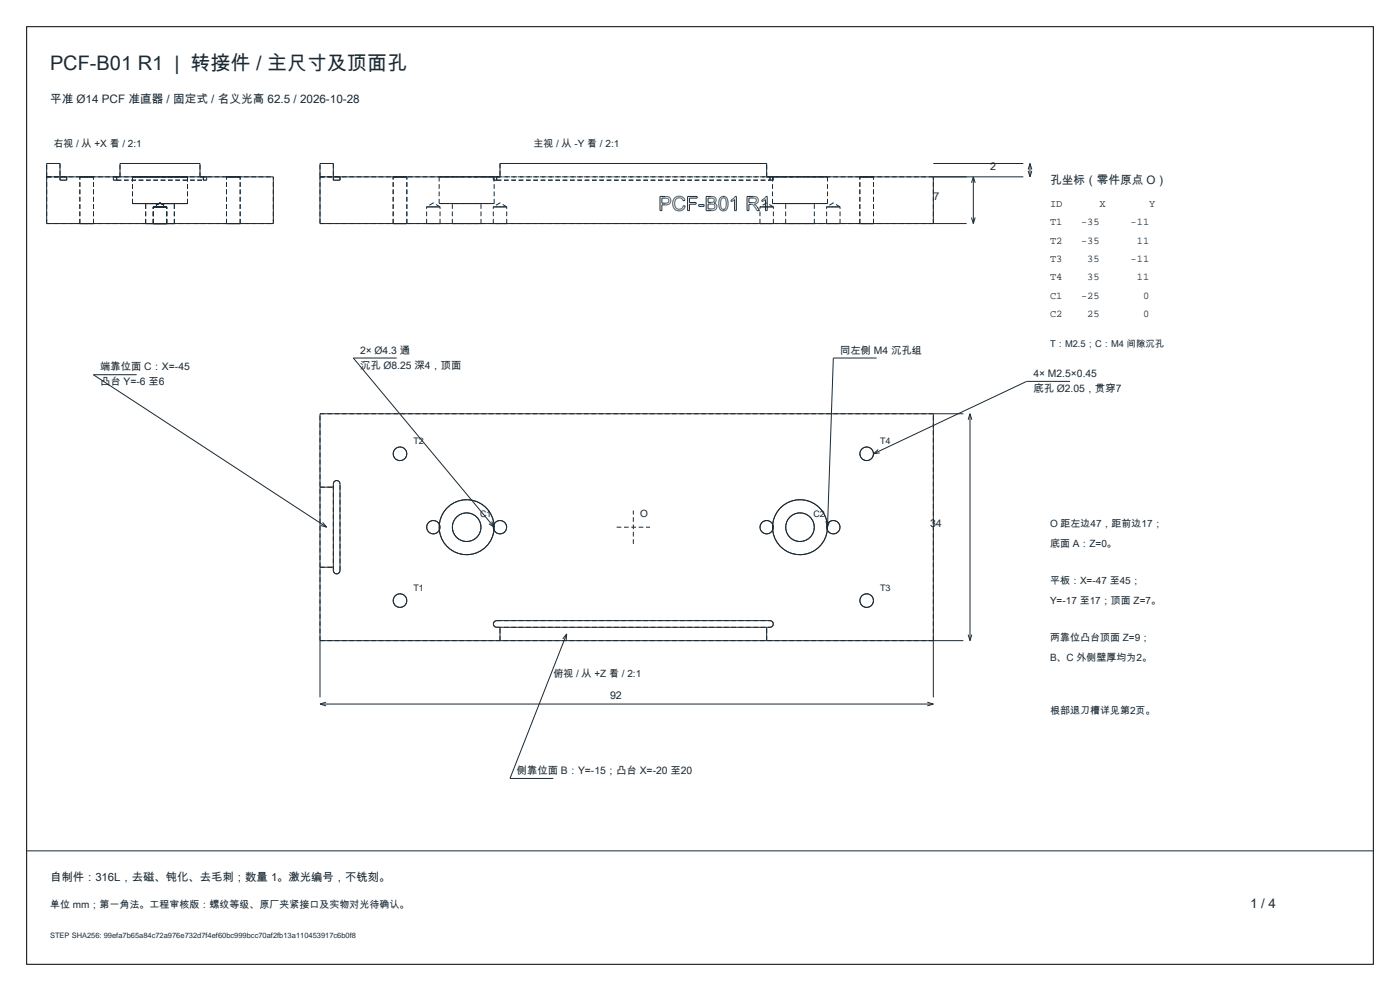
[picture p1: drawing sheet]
<svg xmlns="http://www.w3.org/2000/svg" width="420mm" height="297mm" viewBox="0 0 420 297" stroke-linecap="round" stroke-linejoin="round" font-family="sans-serif">
<path d="M8 8h404v281h-404z" fill="none" stroke="#000" stroke-width=".3"/>
<g fill="none" stroke="#1a2933" stroke-width=".3">
<path d="M14 53h68v14h-68v-18h4v4M36 53v-4h24v4M96 53h54v-4h80v4h77M100 53v-4h-4v18h194M199.6 58.9h-1.6v4.2h.6v-1.7l2-.2M199.6 58.9h.1M199.6 59.4h-1v1.5l1.7-.1M199.6 59.4h.1M199.7 58.9h.1M199.7 59.4h.1M199.8 58.9h.1M199.8 59.4h.1"/>
<path d="M199.9 59.4h.1M199.9 58.9h.1M200 58.9h.1M200 59.4h.1M200.1 59.4h.1M200.1 58.9h.1M200.2 59.4h.1M200.2 58.9h.1M200.3 58.9h.1M200.3 59.4v.1M200.3 59.5h.1M200.4 59.5h.1"/>
<path d="M200.4 58.9h.1M200.4 59.5v.1M200.4 58.9v.1M200.4 59.6h.1M200.4 59h.1M200.5 59.6h.1M200.5 59h.1M200.5 59.6v.1M200.6 59.7h.1M200.6 59.7v.1M200.6 59h.1M200.6 59.8h.1"/>
<path d="M200.6 59.9h.1M200.6 59.9v.1M200.7 60h.1M200.7 59v.1M200.7 59.1h.1M200.8 59.1h.1M200.8 59.1v.1M200.9 59.2h.1M200.9 59.2v.1M201 59.3h.1M201 59.4h.1M201.1 59.4v.1"/>
<path d="M201.1 59.5h.1M201.1 59.5v.1M201.1 59.6h.1M201.2 59.6v.1M201.2 59.7h.1M201.2 59.7v.1M201.2 59.8h.1M201.2 59.9h.1M201.2 60h.1M202.3 59.4l-.5 1.3 .3 1.5 .7 .8 1.3 .2M202.4 59.4h-.1M202.7 59.9l-.1 .1"/>
<path d="M202.7 59.8v.1M202.7 59.8h.1M202.8 59.7l-.1 .1M203 59.5l-.2 .2M203 59.5h.1M203.1 59.4l-.1 .1M203.2 59.4h-.1M203.3 59.4h-.1M203.4 59.3l-.1 .1M203.7 59.3h-.3M203.8 59.3h.1M203.8 59.3h-.1"/>
<path d="M203.8 58.8l-.8 .1-.6 .5M203.8 58.8h.1M203.9 58.8h.2M203.9 59.3h.1M204 59.3h.1M204.1 59.3h.1M204.1 58.8h.1M204.2 59.3h.1M204.2 58.8l.1 .1M204.2 59.3l.1 .1M204.3 58.9h.1M204.3 59.4h.1"/>
<path d="M204.3 58.9h.2M204.4 59.4h.1M204.4 59.4l.1 .1M204.5 59.5h.1M204.5 58.9h.1M204.5 59.5l.1 .1M204.5 58.9l.2 .1M204.6 59.6h.1M204.7 59.6v.1M204.7 59.7v.1M204.7 59l.1 .1M204.7 59.8h.1"/>
<path d="M204.8 59.8h.1M204.8 59.1l.6 .7M204.8 59.8v.1M204.8 59.9h.1M204.8 59.9l.1 .1M204.9 60h.1M205.4 59.8h.1M205.4 59.8l.1 .2-.6 .1M206.3 58.9h2.8v.5h-2.3v1.3h2v.5h-2v1.9h-.5zM213.3 59.4h-.9v1.3h1M213.3 59.4h.1M213.4 59.4h.1"/>
<path d="M213.5 59.4h.1M213.6 59.4h.1M213.7 59.4h.1M213.8 59.4h.1M213.9 59.4h.1M213.9 59.4l.1 .1M214 59.5h.1M214.1 59.5h.1M214.1 59l-2.2-.1v4.2h1.7M214.1 59h.1M214.1 59.6h.1M214.2 59.6h.1"/>
<path d="M214.2 59h.1M214.2 59.6v.1M214.2 59.7h.1M214.3 59h.1M214.3 59.8h.1M214.3 59.8v.1M214.3 59.9h.1M214.3 59.9v.1M214.3 59l.1 .1M214.4 59.1h.1M214.5 59.1v.1M214.5 59.2h.1"/>
<path d="M214.6 59.2v.1M214.6 59.3h.1M214.7 59.3v.2M214.7 59.5h.1M214.7 59.5l.1 .1M214.8 59.6h.1M214.8 59.6v.1M214.8 59.7h.1M214.8 59.7v.1M214.8 59.8l.1 .1M214.9 59.9h.1M214.9 59.9v.1"/>
<path d="M214.9 60h.1M216.3 59.9l-.1 1.2M216.3 59.8v.1M216.3 59.8h.1M216.4 59.7l-.1 .1M216.4 59l-.5 .6-.3 1.1a1.82 1.82 0 0 0 1.5 2.5M216.5 59.6l-.1 .1M216.5 59.5v.1M216.5 59h-.1M216.5 59.5h.1M216.6 59.5h-.1M216.6 59.4v.1"/>
<path d="M216.6 59.4h.1M216.7 59.4h-.1M216.7 58.9l-.2 .1M216.7 59.4h.1M216.7 58.9h.1M216.7 59.3v.1M216.8 59.3h.1M216.9 59.3h-.1M217 59.3h-.1M217 58.9h.1M217 58.9a2.1 2.1 0 0 1 1.4 2.8l-.3 1M217 58.9h-.3"/>
<path d="M217 59.3h.1M217.1 59.3h.1M217.2 59.3h.1M217.3 59.3h.1M217.3 59.3l.1 .1M217.4 59.4h.1M217.5 59.4h.1M217.5 59.5h.1M217.6 59.5v.1M217.6 59.6h.1M217.6 59.6v.1M217.7 59.7h.1"/>
<path d="M217.7 59.8h.1M217.7 59.8v.1M217.7 59.9h.1M217.8 59.9h.1M217.8 59.9v.1M217.8 60h.1M220.5 59l-1.2 .9v.5l.3-.1M220.5 58.9h.4v4.2h-.5v-3.3l-.3 .2M220.5 58.9v.1M226 59.3h-1.3v1.4h1.2M226 59.3h.1M226 58.9h-1.9v4.2h.6v-1.9h.7"/>
<path d="M226 58.9h.1M226.1 59.3h.1M226.1 58.9h.1M226.2 59.3v.1M226.2 58.9h.1M226.2 59.4h.1M226.3 58.9h.1M226.3 59.4h.1M226.4 59.4h.1M226.4 58.9h.1M226.5 58.9h.1M226.5 59.4h.1"/>
<path d="M226.6 59.4v.1M226.6 59.5h.1M226.6 58.9h.1M226.7 58.9h.1M226.7 59.5h.1M226.7 59.6h.1M226.7 58.9l.1 .1M226.8 59.6h.1M226.8 59h.1M226.8 59.6v.1M226.8 59.7h.1M226.9 59.7h.1"/>
<path d="M226.9 59h.1M226.9 59.8h.1M226.9 59.8v.1M226.9 59.9h.1M226.9 59.9v.1M226.9 60h.1M227 59v.1M227 59.1h.1M227.1 59.1h.1M227.1 59.1v.1M227.1 59.2h.1M227.2 59.2h.1"/>
<path d="M227.2 59.2v.1M227.2 59.3h.1M227.3 59.3h.1M227.3 59.3v.1M227.3 59.4h.1M227.4 59.4v.1M227.4 59.5h.1M227.4 59.5v.1M227.4 59.6h.1M227.4 59.6l.1 .1M227.5 59.7h.1M227.5 59.7v.1"/>
<path d="M227.5 59.8h.1M227.5 59.8v.1M227.5 59.9h.1M227.5 60h.1M229.5 59.9l-.4 .3M229.5 59.9h.1M229.6 59.9h-.1M229.6 59.8v3.3h.6v-4.2h-.4l-1.2 1 .1 .5M229.6 59.8v.1M280 49h27M280 53v14M292 53v14"/>
<path d="M292 53l-.6 1.8M292 53l.5 1.8M308.5 51.2l.5 1.8M309 49v4M309 49l-.5 1.8M309 49l.6 1.8M309.6 51.2l-.6 1.8M200.4 60.7l-.1 .1M200.6 60.3l-.2 .4M200.6 61.2h.1M200.7 60.3h-.1M200.7 60.1h.1"/>
<path d="M200.7 60.1v.2M200.7 61.1l-.1 .1M200.8 61.1h-.1M200.8 61.1h.1M200.9 61l-.1 .1M200.9 61h.1M201 60.9l-.1 .1M201 60.9h.1M201.1 60.8l-.1 .1M201.1 60.7v.1M201.2 60.6l-.1 .1M201.2 60.6h.1"/>
<path d="M201.2 60.5v.1M201.2 60.4v.1M201.2 60.3v.1M201.2 60.3h.1M201.2 60v.1M201.2 60.1v.2M202.5 60.3l.1 1.6M202.5 60.3h.1M202.5 60.1v.2M202.6 61.9v.1M202.6 60l-.1 .1M202.6 62l.2 .4"/>
<path d="M202.8 62.4h.1M202.9 62.4h.1M202.9 62.4l.1 .1M203 62.5h.1M203.1 62.5v.1M203.1 62.6l.4 .1M203.5 62.7h.1M203.6 62.7h.2M203.8 62.7h.1M203.9 62.7h-.1M204 62.7h-.1M204 62.7h.1"/>
<path d="M204.1 62.7h-.1M204.1 62.7h.1M204.2 62.7h-.1M204.2 63.2h-.1M204.2 62.7h.1M204.3 62.6l-.1 .1M204.3 62.6h.1M204.4 62.6h-.1M204.4 62.6h.1M204.4 62.5v.1M204.5 62.5h-.1M204.5 62.5h.1"/>
<path d="M204.6 62.4l-.1 .1M204.6 62.4h.1M204.7 62.4h-.1M204.7 62.3v.1M204.7 62.3h.1M204.8 62.2l-.1 .1M204.8 62.2h.1M204.8 62.1v.1M204.9 62.1h-.1M204.9 62.9l-.7 .3M204.9 62v.1M204.9 60v.1"/>
<path d="M204.9 61.9v.1M204.9 62.8v.1M205 62.8h-.1M205 61.7l-.1 .2M205 61.7l.5 .2M205 61.7h.1M205 62.8h.1M205.2 62.5l-.2 .3M205.3 62.5h-.1M205.3 62.3v.2M205.4 62.3h-.1M205.5 62l-.1 .3"/>
<path d="M205.5 61.9v.1M209.6 61.3h1.6v.6h-1.6zM213.4 60.7h.1M213.5 60.7h-.1M213.5 60.7h.1M213.6 60.6h-.1M213.6 61.2h-1.2v1.4h1.2M213.6 61.2h.1M213.6 60.6h.1M213.6 62.6h.1M213.7 60.6h-.1M213.7 63.1h-.1"/>
<path d="M213.7 60.6h.1M213.7 61.2h.1M213.7 62.6h-.1M213.8 60.6h-.1M213.8 61.2h.1M213.8 62.6h-.1M213.8 60.6h.1M213.9 60.6h.1M213.9 61.2h.1M213.9 63.1h-.2M214 62.6h-.2M214 61.2h.1"/>
<path d="M214 60.6h-.1M214 63.1h-.1M214 62.6h.1M214 60.5v.1M214 63.1h.1M214 61.2l.1 .1M214 60.5h.1M214.1 62.5l-.1 .1M214.1 61.3h.1M214.1 63.1h-.1M214.1 60.5h.1M214.1 62.5h.1"/>
<path d="M214.1 63.1h.1M214.2 63.1h-.1M214.2 60.4v.1M214.2 60.4h.1M214.2 62.5h-.1M214.2 61.3h.1M214.2 62.5h.1M214.2 61.3v.1M214.2 61.4h.1M214.2 60.3v.1M214.3 60.3h-.1M214.3 62.4l-.1 .1"/>
<path d="M214.3 60.9h.1M214.3 61.4h.1M214.3 63l-.1 .1M214.3 60.3h.1M214.3 60.2v.1M214.3 62.4h.1M214.3 60.2h.1M214.3 60.1v.1M214.3 60.1h.1M214.3 60h.1M214.3 60v.1M214.3 63h.1"/>
<path d="M214.3 60.8v.1M214.3 61.4l.1 .1M214.3 62.3v.1M214.4 61.5h.1M214.4 62.3h-.1M214.4 63h-.1M214.4 60.8h.1M214.4 61.5v.1M214.4 60.9h.1M214.4 62.3h.1M214.4 62.2v.1M214.4 61.6h.1"/>
<path d="M214.4 62.2h.1M214.4 61.6l.1 .1M214.5 61.7h.1M214.5 60.9v.1M214.5 60.7l-.1 .1M214.5 61.7v.1M214.5 62.1h-.1M214.5 62.9l-.1 .1M214.5 61.8h.1M214.5 62v.1M214.5 61.8v.1M214.5 62h.1"/>
<path d="M214.5 61.9h.1M214.5 61.9v.1M214.5 61h.1M214.5 60.7h.1M214.5 62.9h.1M214.6 61h.1M214.6 60.6l-.1 .1M214.6 60.6h.1M214.6 62.8l-.1 .1M214.6 62.8h.1M214.7 60.5l-.1 .1M214.7 61.1h.1"/>
<path d="M214.7 60.5h.1M214.7 62.8h-.1M214.7 62.8h.1M214.7 60.4h.1M214.8 61.1v.1M214.8 60.4h-.1M214.8 62.7l-.1 .1M214.8 60.4h.1M214.8 60.3v.1M214.8 62.7h.1M214.8 61.2h.1M214.8 60.3h.1"/>
<path d="M214.8 61.2l.1 .1M214.8 60.2h.1M214.8 62.6v.1M214.8 60.1v.1M214.8 60.1h.1M214.9 60v.1M214.9 61.3h.1M214.9 62.6h-.1M214.9 62.5h.1M214.9 61.3v.1M214.9 61.4h.1M215 62.4l-.1 .1"/>
<path d="M215 61.4h.1M215 62.4h.1M215 61.5h.1M215 62.3v.1M215 62.3h.1M215 61.5v.1M215 61.6h.1M215 62.2v.1M215 62.2h.1M215 61.6v.1M215 62.1v.1M215 61.7h.1"/>
<path d="M215.1 61.7v.1M215.1 62.1h-.1M215.1 61.8v.1M215.1 62v.1M215.1 62h.1M215.1 61.9h.1M215.1 61.9v.1M216.2 61.1v.1M216.2 61.2v.1M216.2 61.3v.1M216.2 61.4v.1M216.2 61.5v.1"/>
<path d="M216.2 61.6v.1M216.2 61.7h.1M216.2 61.7v.1M216.2 61.8h.1M216.2 61.8v.1M216.2 61.9l.1 .1M216.3 62v.1M216.3 62.1h.1M216.3 62.1v.1M216.3 62.2l.1 .1M216.4 62.3h.1M216.4 62.4h.1"/>
<path d="M216.4 62.4l.1 .1M216.5 62.5h.1M216.5 62.5v.1M216.5 62.6h.1M216.6 62.6h.1M216.6 62.7h.1M216.7 62.7h.1M216.8 62.7h.1M216.8 62.7l.1 .1M216.9 62.8h.1M217 62.8h.1M217.1 62.8h.1"/>
<path d="M217.2 63.2h-.1M217.2 62.8h-.1M217.2 62.7v.1M217.3 62.7h-.1M217.3 62.7h.1M217.4 62.7h-.1M217.4 63.2h-.2M217.4 62.6v.1M217.5 62.6h-.1M217.5 63.1l-.1 .1M217.6 62.5l-.1 .1M217.6 62.5h.1"/>
<path d="M217.6 63.1h-.1M217.6 62.4v.1M217.7 62.4h-.1M217.7 63l-.1 .1M217.7 62.3v.1M217.7 62.2v.1M217.8 60v.1M217.8 60.1h.1M217.8 60.1v.1M217.8 60.2h.1M217.8 60.2v.1M217.8 60.3v.1"/>
<path d="M217.8 61.7l-.1 .5M217.8 60.4h.1M217.8 60.4l.1 .1M217.8 61.6v.1M217.9 60.5v.1M217.9 60.6v.1M217.9 60.7v.1M217.9 60.8l-.1 .8M218 62.7l-.3 .3M218.1 62.7h-.1M219.7 60.3h-.1M219.9 60.2l-.2 .1"/>
<path d="M219.9 60.1v.1M220 60.1h-.1M220.1 60l-.1 .1M225.4 61.3h.1M225.5 61.3h.1M225.6 61.3h.1M225.7 61.3h.1M225.8 61.3h.1M225.8 61.3l.1 .1M225.9 61.4h.1M225.9 60.7h.1M226 60.7h-.1"/>
<path d="M226 61.4v.1M226 60.7h.1M226 61.5h.1M226.1 60.7h-.1M226.1 61.5h.1M226.1 61.5v.1M226.1 60.7h.1M226.1 61.6h.1M226.2 60.7h.1M226.2 61.7h.1M226.3 61.7v.1M226.3 60.7h-.1"/>
<path d="M226.3 61.8h.1M226.3 60.7h.1M226.3 61.9h.1M226.4 60.7h-.1M226.4 61.2h-.1M226.4 60.7h.1M226.4 61.2l.2 .1M226.4 61.2h.1M226.5 60.7h.1M226.5 61.1l-.1 .1M226.6 60.6l-.1 .1M226.6 61.3v.1"/>
<path d="M226.6 60.6h.1M226.6 61.1h-.1M226.6 61.4l.3 .3M226.7 60.6h.1M226.7 60.5v.1M226.8 60.5h-.1M226.8 61.1h-.2M226.8 60.5h.1M226.8 61.1h.1M226.8 60.4h.1M226.9 60.3h.1M226.9 60.2v.1"/>
<path d="M226.9 60.2h.1M226.9 61l-.1 .1M226.9 60.1v.1M226.9 60.1h.1M226.9 61.7l.1 .1M226.9 60v.1M227 61h-.1M227 61.8l.9 1.3h-.7l-.8-1.2M227 61h.1M227 60.9v.1M227.1 60.9h-.1M227.1 60.9h.1"/>
<path d="M227.2 60.8l-.1 .1M227.2 60.8h.1M227.3 60.8h-.1M227.3 60.7v.1M227.3 60.7h.1M227.4 60.5l-.1 .2M227.4 60.5h.1M227.5 60.4l-.1 .1M227.5 60.4h.1M227.5 60.3v.1M227.5 60.3h.1M227.5 60.2v.1"/>
<path d="M227.5 60.1v.1M227.5 60v.1M228.8 60.3l-.1 .1M229 60.2l-.2 .1M229.1 60.2h-.1M291.4 65.2l.6 1.8M292.5 65.2l-.5 1.8M41 112.3h-13l70 45.7M119 107.3h-13l42.2 50.7M263 107.3h-13l-1.7 50.7M321 114.3h-13l-45.9 21.7M263.4 134.7l-1.3 1.3"/>
<path d="M263.9 135.7l-1.8 .3M280 124v85M289 124h-193v85M291 124v68M291 124l-.6 1.8M291 124l.5 1.8M96 146h4M96.2 157.5l1.8 .5M96.8 156.6l1.2 1.4M100.4 144.2a1 1 0 0 1 1-.1 1 1 0 0 1 .6 .9v26a1 1 0 0 1-1 1 1 1 0 0 1-1-1v-26zM146.7 157l1.5 1M147.5 156.3l.7 1.7"/>
<path d="M247.8 156.2l.5 1.8M248.9 156.2l-.6 1.8M96 170h4M96 192h193M148.2 186.4l.8-.4h82a1 1 0 0 1 1 1 1 1 0 0 1-1 1h-82a1 1 0 0 1-.9-.6 1 1 0 0 1 .1-1zM150 188v4M170 190l-17 43.3h13M170 190l-1.2 1.5M170 190l-.1 1.9M230 188v4M290.4 190.2l.6 1.8M291.5 190.2l-.5 1.8"/>
<path d="M96 211h184M96 211l1.8 .5M97.8 210.4l-1.8 .6M278.2 210.4l1.8 .6M280 211l-1.8 .5M8 255h404"/>
<circle cx="120" cy="136" r="2.05"/>
<circle cx="260" cy="136" r="2.05"/>
<circle cx="140" cy="158" r="4.3"/>
<circle cx="140" cy="158" r="8.3"/>
<circle cx="240" cy="158" r="4.3"/>
<circle cx="240" cy="158" r="8.3"/>
<circle cx="120" cy="180" r="2.05"/>
<circle cx="260" cy="180" r="2.05"/>
</g>
<g fill="none" stroke="#1a2933" stroke-width=".3" stroke-dasharray="1.4 .8" stroke-linecap="butt">
<path d="M14 53h22M14 53v-4M14 53h4M14 49h4M18 49v4M18 54v-1M18 53h.1M18 54h.1M18.1 53h.1M18.1 53h-.1M18.1 54h.1M18.1 54h-.1"/>
<path d="M18.2 53h.2M18.2 53h-.1M18.2 54h.2M18.2 54h-.1M18.4 53h.2M18.4 53h-.2M18.4 54h.2M18.4 54h-.2M18.6 53h.2M18.6 53h-.2M18.6 54h.2M18.6 54h-.2"/>
<path d="M18.8 53h.2M18.8 53h-.2M18.8 54h.2M18.8 54h-.2M19 53h.2M19 53h-.2M19 54h.2M19 54h-.2M19.2 53h.2M19.2 53h-.2M19.2 54h.2M19.2 54h-.2"/>
<path d="M19.4 53h.2M19.4 53h-.2M19.4 54h.2M19.4 54h-.2M19.6 53h.2M19.6 53h-.2M19.6 54h.2M19.6 54h-.2M19.8 53h.1M19.8 53h-.2M19.8 54h.1M19.8 54h-.2"/>
<path d="M19.9 53h.1M19.9 53h-.1M19.9 54h.1M19.9 54h-.1M20 53h-.1M20 54h-.1M20 54v-1M23.9 53h.1M24 53h-.1M24 53h.1M24.1 53h.1M24.2 53h-.2"/>
<path d="M24.2 53h.1M24.3 53h.1M24.4 53h-.2M24.4 53h.2M24.6 53h.1M24.7 53h-.3M24.7 53h.2M24.9 53h.2M25.1 53h-.4M25.1 53h.2M25.3 53h.2M25.5 53h-.4"/>
<path d="M25.5 53h.3M25.8 53h.2M26 53h.2M26 53h-.5M26.2 53h.3M26.5 53h.2M26.5 53h-.5M26.7 53h.2M26.9 53h.2M26.9 53h-.4M27.1 53h.2M27.3 53h.1"/>
<path d="M27.3 53h-.4M27.4 53h.2M27.6 53h.1M27.6 53h-.3M27.7 53h.1M27.8 53h.1M27.8 53h-.2M27.9 53h.1M28 53h-.2M34 54v-1M34 53h.1M34 54h.1"/>
<path d="M34.1 53h-.1M34.1 54h-.1M34.1 53h.1M34.1 54h.1M34.2 53h-.1M34.2 54h-.1M34.2 53h.1M34.2 54h.1M34.3 53h-.1M34.3 53h.1M34.3 54h-.1M34.3 54h.1"/>
<path d="M34.4 53h-.1M34.4 53h.1M34.4 54h-.1M34.4 54h.1M34.5 53h-.1M34.5 53h.1M34.5 54h-.1M34.5 54h.1M34.6 53h-.1M34.6 53h.1M34.6 54h-.1M34.6 54h.1"/>
<path d="M34.7 53h-.1M34.7 53h.1M34.7 54h-.1M34.7 54h.1M34.8 53h-.1M34.8 53h.1M34.8 54h-.1M34.8 54h.1M34.9 53h-.1M34.9 53h.1M34.9 54h-.1M34.9 54h.1"/>
<path d="M35 53h26M35 53h-.1M35 53h1M35 54v-1M35 54h26M35 54h-.1M36 49h24M36 53v-4M39.8 53h.2M40 53h-.2M40 53h.2M40.2 53h.4"/>
<path d="M40.6 53h-.6M40.6 53h.4M41 53h.5M41.5 53h-.9M41.5 53h.7M42.2 53h.7M42.9 53h-1.4M42.9 53h.7M43.6 53h.8M44.4 53h-1.5M44.4 53h.9M45.3 53h.9"/>
<path d="M46.2 53h-1.8M46.2 53h.9M47.1 53h.9M48 53h.9M48 53h-1.8M48.9 53h.9M49.8 53h.9M49.8 53h-1.8M50.7 53h.9M51.6 53h.8M51.6 53h-1.8M52.4 53h.7"/>
<path d="M53.1 53h.7M53.1 53h-1.5M53.8 53h.7M54.5 53h.5M54.5 53h-1.4M55 53h.4M55.4 53h.4M55.4 53h-.9M55.8 53h.2M56 53h.2M56 53h-.6M56.2 53h-.2"/>
<path d="M60 53h22M60 53v-4M60 53h1M61 53h.1M61 54v-1M61 54h.1M61.1 53h.1M61.1 53h-.1M61.1 54h.1M61.1 54h-.1M61.2 53h.1M61.2 53h-.1"/>
<path d="M61.2 54h.1M61.2 54h-.1M61.3 53h.1M61.3 53h-.1M61.3 54h.1M61.3 54h-.1M61.4 53h.1M61.4 53h-.1M61.4 54h.1M61.4 54h-.1M61.5 53h.1M61.5 53h-.1"/>
<path d="M61.5 54h.1M61.5 54h-.1M61.6 53h.1M61.6 53h-.1M61.6 54h.1M61.6 54h-.1M61.7 53h.1M61.7 53h-.1M61.7 54h.1M61.7 54h-.1M61.8 53h-.1M61.8 54h-.1"/>
<path d="M61.8 53h.1M61.8 54h.1M61.9 53h-.1M61.9 54h-.1M61.9 53h.1M61.9 54h.1M62 53h-.1M62 54h-.1M62 54v-1M68 53h.1M68.1 53h.1M68.2 53h-.2"/>
<path d="M68.2 53h.1M68.3 53h.1M68.4 53h-.2M68.4 53h.2M68.6 53h.1M68.7 53h-.3M68.7 53h.2M68.9 53h.2M69.1 53h-.4M69.1 53h.2M69.3 53h.2M69.5 53h-.4"/>
<path d="M69.5 53h.3M69.8 53h.2M70 53h.2M70 53h-.5M70.2 53h.3M70.5 53h.2M70.5 53h-.5M70.7 53h.2M70.9 53h.2M70.9 53h-.4M71.1 53h.2M71.3 53h.1"/>
<path d="M71.3 53h-.4M71.4 53h.2M71.6 53h.1M71.6 53h-.3M71.7 53h.1M71.8 53h.1M71.8 53h-.2M71.9 53h.1M72 53h-.2M96 53v-4M96 53h184M96 53h4"/>
<path d="M96 49h4M100 49v4M100 54v-1M100 53h.1M100 54h.1M100.1 53h-.1M100.1 53h.1M100.1 54h-.1M100.1 54h.1M100.2 53h-.1M100.2 53h.2M100.2 54h-.1"/>
<path d="M100.2 54h.2M100.4 53h-.2M100.4 53h.2M100.4 54h-.2M100.4 54h.2M100.6 53h-.2M100.6 53h.2M100.6 54h-.2M100.6 54h.2M100.8 53h-.2M100.8 53h.2M100.8 54h-.2"/>
<path d="M100.8 54h.2M101 53h-.2M101 53h.2M101 54h-.2M101 54h.2M101.2 53h-.2M101.2 53h.2M101.2 54h-.2M101.2 54h.2M101.4 53h-.2M101.4 53h.2M101.4 54h-.2"/>
<path d="M101.4 54h.2M101.6 53h-.2M101.6 53h.2M101.6 54h-.2M101.6 54h.2M101.8 53h-.2M101.8 53h.1M101.8 54h-.2M101.8 54h.1M101.9 53h-.1M101.9 53h.1M101.9 54h-.1"/>
<path d="M101.9 54h.1M102 53h-.1M102 54h-.1M102 54v-1M118 53h.2M118.2 53h-.2M118.2 53h.2M118.4 53h-.2M118.4 53h.3M118.7 53h-.3M118.7 53h.4M119.1 53h-.4"/>
<path d="M119.1 53h.4M119.5 53h-.4M119.5 53h.5M120 53h-.5M120 53h.5M120.5 53h-.5M120.5 53h.4M120.9 53h-.4M120.9 53h.4M121.3 53h-.4M121.3 53h.3M121.6 53h-.3"/>
<path d="M121.6 53h.2M121.8 53h-.2M121.8 53h.2M122 53h-.2M122 53h.1M122.1 53h-.1M131.8 53h.2M132 53h-.2M132 53h.6M132.6 53h-.6M132.6 53h.9M133.5 53h-.9"/>
<path d="M133.5 53h1.4M134.9 53h-1.4M134.9 53h1.5M136.4 53h-1.5M136.4 53h1.8M138.2 53h-1.8M138.2 53h1.8M140 53h-1.8M140 53h1.8M141.8 53h-1.8M141.8 53h1.8M143.6 53h-1.8"/>
<path d="M143.6 53h1.5M145.1 53h-1.5M145.1 53h1.4M146.5 53h-1.4M146.5 53h.9M147.4 53h-.9M147.4 53h.6M148 54v-1M148 53h.1M148 54h.1M148 53h-.6M148 53h.2"/>
<path d="M148.1 53h-.1M148.1 54h-.1M148.1 53h.1M148.1 54h.1M148.2 53h-.1M148.2 54h-.1M148.2 53h.1M148.2 54h.1M148.2 53h-.2M148.3 53h-.1M148.3 53h.1M148.3 54h-.1"/>
<path d="M148.3 54h.1M148.4 53h-.1M148.4 53h.1M148.4 54h-.1M148.4 54h.1M148.5 53h-.1M148.5 53h.1M148.5 54h-.1M148.5 54h.1M148.6 53h-.1M148.6 53h.1M148.6 54h-.1"/>
<path d="M148.6 54h.1M148.7 53h-.1M148.7 53h.1M148.7 54h-.1M148.7 54h.1M148.8 53h-.1M148.8 53h.1M148.8 54h-.1M148.8 54h.1M148.9 53h-.1M148.9 53h.1M148.9 54h-.1"/>
<path d="M148.9 54h.1M149 53h-.1M149 54h82M149 54v-1M149 54h-.1M150 53h-1M150 49v4M150 49h80M230 53h-80M230 53v-4M231 53h-1M231 53h.1"/>
<path d="M231 54v-1M231 54h.1M231.1 53h.1M231.1 53h-.1M231.1 54h.1M231.1 54h-.1M231.2 53h.1M231.2 53h-.1M231.2 54h.1M231.2 54h-.1M231.3 53h.1M231.3 53h-.1"/>
<path d="M231.3 54h.1M231.3 54h-.1M231.4 53h.1M231.4 53h-.1M231.4 54h.1M231.4 54h-.1M231.5 53h.1M231.5 53h-.1M231.5 54h.1M231.5 54h-.1M231.6 53h.1M231.6 53h-.1"/>
<path d="M231.6 54h.1M231.6 54h-.1M231.7 53h.1M231.7 53h-.1M231.7 54h.1M231.7 54h-.1M231.7 53h.3M231.8 53h-.1M231.8 54h-.1M231.8 53h.1M231.8 54h.1M231.9 53h-.1"/>
<path d="M231.9 54h-.1M231.9 53h.1M231.9 54h.1M232 53h-.3M232 53h.6M232 53h-.1M232 54h-.1M232 54v-1M232.6 53h-.6M232.6 53h.9M233.5 53h-.9M233.5 53h1.4"/>
<path d="M234.9 53h-1.4M234.9 53h1.5M236.4 53h-1.5M236.4 53h1.8M238.2 53h-1.8M238.2 53h1.8M240 53h-1.8M240 53h1.8M241.8 53h-1.8M241.8 53h1.8M243.6 53h-1.8M243.6 53h1.5"/>
<path d="M245.1 53h-1.5M245.1 53h1.4M246.5 53h-1.4M246.5 53h.9M247.4 53h-.9M247.4 53h.6M248 53h-.6M248 53h.3M248.3 53h-.3M258 53h.2M258.2 53h-.2M258.2 53h.2"/>
<path d="M258.4 53h-.2M258.4 53h.3M258.7 53h-.3M258.7 53h.4M259.1 53h-.4M259.1 53h.4M259.5 53h-.4M259.5 53h.5M260 53h-.5M260 53h.5M260.5 53h-.5M260.5 53h.4"/>
<path d="M260.9 53h-.4M260.9 53h.4M261.3 53h-.4M261.3 53h.3M261.6 53h-.3M261.6 53h.2M261.8 53h-.2M261.8 53h.2M262 53h-.2M262 53h.1M262.1 53h-.1M14 67v-14"/>
<path d="M14 67h68M23.9 67h.1M23.9 67v-14M24 67h-.1M24 67h.1M24.1 67h.1M24.2 67h-.2M24.2 67h.1M24.3 67h.1M24.4 67h-.2M24.4 67h.2M24.6 67h.1"/>
<path d="M24.7 67h-.3M24.7 67h.2M24.9 67h.2M25.1 67h-.4M25.1 67h.2M25.3 67h.2M25.5 67h-.4M25.5 67h.3M25.8 67h.2M26 67h.2M26 67h-.5M26.2 67h.3"/>
<path d="M26.5 67h.2M26.5 67h-.5M26.7 67h.2M26.9 67h.2M26.9 67h-.4M27.1 67h.2M27.3 67h.1M27.3 67h-.4M27.4 67h.2M27.6 67h.1M27.6 67h-.3M27.7 67h.1"/>
<path d="M27.8 67h.1M27.8 67h-.2M27.9 67h.1M28 67h-.2M28 67v-14M39.8 61v-8M39.8 61h.2M40 61h-.2M40 61h.2M40.2 61h.4M40.6 61h-.6M40.6 61h.4"/>
<path d="M41 61h.5M41.5 61h-.9M41.5 61h.7M42.2 61h.7M42.9 61h-1.4M42.9 61h.7M43.6 61h.8M43.7 67v-6M43.7 67h.1M43.7 61h.1M43.8 67h-.1M43.8 67h.1"/>
<path d="M43.8 61h-.1M43.8 61h.1M43.9 67h.2M43.9 61h.2M44.1 67h-.3M44.1 67h.3M44.1 61h-.3M44.1 61h.3M44.4 67h.2M44.4 61h.2M44.4 61h-1.5M44.4 61h.9"/>
<path d="M44.6 67h-.5M44.6 67h.4M44.6 61h-.5M44.6 61h.4M45 67h.3M45 61h.3M45.3 61h.9M45.3 67h-.7M45.3 67h.4M45.3 61h-.7M45.3 61h.4M45.7 67h.4"/>
<path d="M45.7 61h.4M46 67v-5M46 67h.1M46 62h.1M46.1 67h.1M46.1 62h.1M46.1 67h-.8M46.1 67h.5M46.1 61h-.8M46.1 61h.5M46.2 61h-1.8M46.2 61h.9"/>
<path d="M46.2 67h-.2M46.2 67h.1M46.2 62h-.2M46.2 62h.1M46.3 67h.1M46.3 62h.1M46.4 67h-.2M46.4 67h.2M46.4 62h-.2M46.4 62h.2M46.6 67h.1M46.6 62h.1"/>
<path d="M46.6 67h.4M46.6 61h.4M46.7 67h-.3M46.7 67h.2M46.7 62h-.3M46.7 62h.2M46.9 67h.2M46.9 62h.2M47 67h-.9M47 67h.5M47 61h-.9M47 61h.5"/>
<path d="M47.1 61h.9M47.1 67h-.4M47.1 67h.2M47.1 62h-.4M47.1 62h.2M47.3 67h.3M47.3 62h.3M47.5 67h.5M47.5 61h.5M47.6 67h-.5M47.6 67h.2M47.6 62h-.5"/>
<path d="M47.6 62h.2M47.8 67h.2M47.8 62h.2M48 67h.2M48 67h-.4M48 67h.5M48 67h-1M48 62h.2M48 62h-.4M48 61h.5M48 61h-1M48 61h.9"/>
<path d="M48 61h-1.8M48 60.8l2 1.2M48 60.8l-2 1.2M48.2 67h.2M48.2 62h.2M48.4 67h.3M48.4 67h-.4M48.4 62h.3M48.4 62h-.4M48.5 67h.5M48.5 61h.5M48.7 67h.2"/>
<path d="M48.7 62h.2M48.9 67h.2M48.9 67h-.5M48.9 62h.2M48.9 62h-.5M48.9 61h.9M49 67h.4M49 67h-1M49 61h.4M49 61h-1M49.1 67h.2M49.1 62h.2"/>
<path d="M49.3 67h.1M49.3 67h-.4M49.3 62h.1M49.3 62h-.4M49.4 67h.5M49.4 61h.5M49.4 67h.2M49.4 62h.2M49.6 67h.1M49.6 67h-.3M49.6 62h.1M49.6 62h-.3"/>
<path d="M49.7 67h.1M49.7 62h.1M49.8 67h.1M49.8 67h-.2M49.8 62h.1M49.8 62h-.2M49.8 61h.9M49.8 61h-1.8M49.9 67h.4M49.9 67h-.9M49.9 61h.4M49.9 61h-.9"/>
<path d="M49.9 67h.1M49.9 62h.1M50 67h-.2M50 62h-.2M50 67v-5M50.3 67h.4M50.3 61h.4M50.7 67h.3M50.7 67h-.8M50.7 61h.3M50.7 61h-.8M50.7 61h.9"/>
<path d="M51 67h.4M51 61h.4M51.4 67h.2M51.4 67h-.7M51.4 61h.2M51.4 61h-.7M51.6 61h.8M51.6 61h-1.8M51.6 67h.3M51.6 61h.3M51.9 67h.2M51.9 67h-.5"/>
<path d="M51.9 61h.2M51.9 61h-.5M52.1 67h.1M52.1 61h.1M52.2 67h.1M52.2 67h-.3M52.2 61h.1M52.2 61h-.3M52.3 67h-.1M52.3 61h-.1M52.3 67v-6M52.4 61h.7"/>
<path d="M53.1 61h.7M53.1 61h-1.5M53.8 61h.7M54.5 61h.5M54.5 61h-1.4M55 61h.4M55.4 61h.4M55.4 61h-.9M55.8 61h.2M56 61h.2M56 61h-.6M56.2 61h-.2"/>
<path d="M56.2 61v-8M68 67v-14M68 67h.1M68.1 67h.1M68.2 67h-.2M68.2 67h.1M68.3 67h.1M68.4 67h-.2M68.4 67h.2M68.6 67h.1M68.7 67h-.3M68.7 67h.2"/>
<path d="M68.9 67h.2M69.1 67h-.4M69.1 67h.2M69.3 67h.2M69.5 67h-.4M69.5 67h.3M69.8 67h.2M70 67h.2M70 67h-.5M70.2 67h.3M70.5 67h.2M70.5 67h-.5"/>
<path d="M70.7 67h.2M70.9 67h.2M70.9 67h-.4M71.1 67h.2M71.3 67h.1M71.3 67h-.4M71.4 67h.2M71.6 67h.1M71.6 67h-.3M71.7 67h.1M71.8 67h.1M71.8 67h-.2"/>
<path d="M71.9 67h.1M72 67h-.2M72 67v-14M82 67v-14M96 67v-14M96 67h184M118 67v-14M118 67h.2M118.2 67h-.2M118.2 67h.2M118.4 67h-.2M118.4 67h.3"/>
<path d="M118.7 67h-.3M118.7 67h.4M119.1 67h-.4M119.1 67h.4M119.5 67h-.4M119.5 67h.5M120 67h-.5M120 67h.5M120.5 67h-.5M120.5 67h.4M120.9 67h-.4M120.9 67h.4"/>
<path d="M121.3 67h-.4M121.3 67h.3M121.6 67h-.3M121.6 67h.2M121.8 67h-.2M121.8 67h.2M122 67h-.2M122 67h.1M122.1 67h-.1M122.1 67v-14M128 67v-5M128 67h.2"/>
<path d="M128 62h.2M128.2 67h-.2M128.2 67h.2M128.2 62h-.2M128.2 62h.2M128.4 67h-.2M128.4 67h.3M128.4 62h-.2M128.4 62h.3M128.7 67h-.3M128.7 67h.4M128.7 62h-.3"/>
<path d="M128.7 62h.4M129.1 67h-.4M129.1 67h.5M129.1 62h-.4M129.1 62h.5M129.6 67h-.5M129.6 67h.4M129.6 62h-.5M129.6 62h.4M130 67h-.4M130 67h.4M130 62h-.4"/>
<path d="M130 62h.4M130 60.8l-2 1.2M130.4 67h-.4M130.4 67h.5M130.4 62h-.4M130.4 62h.5M130.9 67h-.5M130.9 67h.4M130.9 62h-.5M130.9 62h.4M131.3 67h-.4M131.3 67h.3"/>
<path d="M131.3 62h-.4M131.3 62h.3M131.6 67h-.3M131.6 67h.2M131.6 62h-.3M131.6 62h.2M131.8 61h.2M131.8 61v-8M131.8 67h-.2M131.8 67h.2M131.8 62h-.2M131.8 62h.2"/>
<path d="M132 61h-.2M132 61h.6M132 67h-.2M132 62h-.2M132 67v-5M132 62l-2-1.2M132.6 61h-.6M132.6 61h.9M133.5 61h-.9M133.5 61h1.4M134.9 61h-1.4M134.9 61h1.5"/>
<path d="M135.7 67h.1M135.7 61h.1M135.7 67v-6M135.8 67h-.1M135.8 67h.3M135.8 61h-.1M135.8 61h.3M136.1 67h-.3M136.1 67h.5M136.1 61h-.3M136.1 61h.5M136.4 61h-1.5"/>
<path d="M136.4 61h1.8M136.6 67h-.5M136.6 67h.7M136.6 61h-.5M136.6 61h.7M137.3 67h-.7M137.3 67h.8M137.3 61h-.7M137.3 61h.8M138.1 67h-.8M138.1 67h.9M138.1 61h-.8"/>
<path d="M138.1 61h.9M138.2 61h-1.8M138.2 61h1.8M139 67h-.9M139 67h1M139 61h-.9M139 61h1M140 67h-1M140 67h1M140 61h-1M140 61h1M140 61h-1.8"/>
<path d="M140 61h1.8M141 67h-1M141 67h.9M141 61h-1M141 61h.9M141.8 61h-1.8M141.8 61h1.8M141.9 67h-.9M141.9 67h.8M141.9 61h-.9M141.9 61h.8M142.7 67h-.8"/>
<path d="M142.7 67h.7M142.7 61h-.8M142.7 61h.7M143.4 67h-.7M143.4 67h.5M143.4 61h-.7M143.4 61h.5M143.6 61h-1.8M143.6 61h1.5M143.9 67h-.5M143.9 67h.3M143.9 61h-.5"/>
<path d="M143.9 61h.3M144.2 67h-.3M144.2 67h.1M144.2 61h-.3M144.2 61h.1M144.3 67h-.1M144.3 61h-.1M144.3 67v-6M145.1 61h-1.5M145.1 61h1.4M146.5 61h-1.4M146.5 61h.9"/>
<path d="M147.4 61h-.9M147.4 61h.6M148 67v-5M148 67h.2M148 62h.2M148 61h-.6M148 61h.2M148.2 67h-.2M148.2 67h.2M148.2 62h-.2M148.2 62h.2M148.2 61v-8"/>
<path d="M148.2 61h-.2M148.4 67h-.2M148.4 67h.3M148.4 62h-.2M148.4 62h.3M148.7 67h-.3M148.7 67h.4M148.7 62h-.3M148.7 62h.4M149.1 67h-.4M149.1 67h.5M149.1 62h-.4"/>
<path d="M149.1 62h.5M149.6 67h-.5M149.6 67h.4M149.6 62h-.5M149.6 62h.4M150 67h-.4M150 67h.4M150 62h-.4M150 62h.4M150 60.8l-2 1.2M150.4 67h-.4M150.4 67h.5"/>
<path d="M150.4 62h-.4M150.4 62h.5M150.9 67h-.5M150.9 67h.4M150.9 62h-.5M150.9 62h.4M151.3 67h-.4M151.3 67h.3M151.3 62h-.4M151.3 62h.3M151.6 67h-.3M151.6 67h.2"/>
<path d="M151.6 62h-.3M151.6 62h.2M151.8 67h-.2M151.8 67h.2M151.8 62h-.2M151.8 62h.2M152 67h-.2M152 62h-.2M152 67v-5M152 62l-2-1.2M228 67v-5M228 67h.2"/>
<path d="M228 62h.2M228.2 67h-.2M228.2 67h.2M228.2 62h-.2M228.2 62h.2M228.4 67h-.2M228.4 67h.3M228.4 62h-.2M228.4 62h.3M228.7 67h-.3M228.7 67h.4M228.7 62h-.3"/>
<path d="M228.7 62h.4M229.1 67h-.4M229.1 67h.5M229.1 62h-.4M229.1 62h.5M229.6 67h-.5M229.6 67h.4M229.6 62h-.5M229.6 62h.4M230 67h-.4M230 67h.4M230 62h-.4"/>
<path d="M230 62h.4M230 60.8l-2 1.2M230.4 67h-.4M230.4 67h.5M230.4 62h-.4M230.4 62h.5M230.9 67h-.5M230.9 67h.4M230.9 62h-.5M230.9 62h.4M231.3 67h-.4M231.3 67h.3"/>
<path d="M231.3 62h-.4M231.3 62h.3M231.6 67h-.3M231.6 67h.2M231.6 62h-.3M231.6 62h.2M231.7 61h.3M231.7 61v-8M231.8 67h-.2M231.8 67h.2M231.8 62h-.2M231.8 62h.2"/>
<path d="M232 61h-.3M232 61h.6M232 67h-.2M232 62h-.2M232 67v-5M232 62l-2-1.2M232.6 61h-.6M232.6 61h.9M233.5 61h-.9M233.5 61h1.4M234.9 61h-1.4M234.9 61h1.5"/>
<path d="M235.7 67h.1M235.7 61h.1M235.7 67v-6M235.8 67h-.1M235.8 67h.3M235.8 61h-.1M235.8 61h.3M236.1 67h-.3M236.1 67h.5M236.1 61h-.3M236.1 61h.5M236.4 61h-1.5"/>
<path d="M236.4 61h1.8M236.6 67h-.5M236.6 67h.7M236.6 61h-.5M236.6 61h.7M237.3 67h-.7M237.3 67h.8M237.3 61h-.7M237.3 61h.8M238.1 67h-.8M238.1 67h.9M238.1 61h-.8"/>
<path d="M238.1 61h.9M238.2 61h-1.8M238.2 61h1.8M239 67h-.9M239 67h1M239 61h-.9M239 61h1M240 67h-1M240 67h1M240 61h-1M240 61h1M240 61h-1.8"/>
<path d="M240 61h1.8M241 67h-1M241 67h.9M241 61h-1M241 61h.9M241.8 61h-1.8M241.8 61h1.8M241.9 67h-.9M241.9 67h.8M241.9 61h-.9M241.9 61h.8M242.7 67h-.8"/>
<path d="M242.7 67h.7M242.7 61h-.8M242.7 61h.7M243.4 67h-.7M243.4 67h.5M243.4 61h-.7M243.4 61h.5M243.6 61h-1.8M243.6 61h1.5M243.9 67h-.5M243.9 67h.3M243.9 61h-.5"/>
<path d="M243.9 61h.3M244.2 67h-.3M244.2 67h.1M244.2 61h-.3M244.2 61h.1M244.3 67h-.1M244.3 61h-.1M244.3 67v-6M245.1 61h-1.5M245.1 61h1.4M246.5 61h-1.4M246.5 61h.9"/>
<path d="M247.4 61h-.9M247.4 61h.6M248 67v-5M248 67h.2M248 62h.2M248 61h-.6M248 61h.3M248.2 67h-.2M248.2 67h.2M248.2 62h-.2M248.2 62h.2M248.3 61v-8"/>
<path d="M248.3 61h-.3M248.4 67h-.2M248.4 67h.3M248.4 62h-.2M248.4 62h.3M248.7 67h-.3M248.7 67h.4M248.7 62h-.3M248.7 62h.4M249.1 67h-.4M249.1 67h.5M249.1 62h-.4"/>
<path d="M249.1 62h.5M249.6 67h-.5M249.6 67h.4M249.6 62h-.5M249.6 62h.4M250 67h-.4M250 67h.4M250 62h-.4M250 62h.4M250 60.8l-2 1.2M250.4 67h-.4M250.4 67h.5"/>
<path d="M250.4 62h-.4M250.4 62h.5M250.9 67h-.5M250.9 67h.4M250.9 62h-.5M250.9 62h.4M251.3 67h-.4M251.3 67h.3M251.3 62h-.4M251.3 62h.3M251.6 67h-.3M251.6 67h.2"/>
<path d="M251.6 62h-.3M251.6 62h.2M251.8 67h-.2M251.8 67h.2M251.8 62h-.2M251.8 62h.2M252 67h-.2M252 62h-.2M252 67v-5M252 62l-2-1.2M258 67v-14M258 67h.2"/>
<path d="M258.2 67h-.2M258.2 67h.2M258.4 67h-.2M258.4 67h.3M258.7 67h-.3M258.7 67h.4M259.1 67h-.4M259.1 67h.4M259.5 67h-.4M259.5 67h.5M260 67h-.5M260 67h.5"/>
<path d="M260.5 67h-.5M260.5 67h.4M260.9 67h-.4M260.9 67h.4M261.3 67h-.4M261.3 67h.3M261.6 67h-.3M261.6 67h.2M261.8 67h-.2M261.8 67h.2M262 67h-.2M262 67h.1"/>
<path d="M262.1 67h-.1M262.1 67v-14M280 67v-14M96 124h184M118 135.7v.6M118 136.3l.2 .7M118.2 135l-.2 .7M118.2 137l.4 .5M118.6 134.5l-.4 .5M118.6 137.5l.6 .4M119.2 134.1l-.6 .4M119.2 137.9l.6 .1"/>
<path d="M119.8 134l-.6 .1M119.8 138h.7M120.5 134h-.7M120.5 138l.6-.3M121.1 134.3l-.6-.3M121.1 137.7l.5-.4M121.6 134.7l-.5-.4M121.6 137.3l.3-.6M121.9 135.3l-.3-.6M121.9 136.7l.2-.7M122.1 136l-.2-.7M258 135.7v.6"/>
<path d="M258 136.3l.2 .7M258.2 135l-.2 .7M258.2 137l.4 .5M258.6 134.5l-.4 .5M258.6 137.5l.6 .4M259.2 134.1l-.6 .4M259.2 137.9l.6 .1M259.8 134l-.6 .1M259.8 138h.7M260.5 134h-.7M260.5 138l.6-.3M261.1 134.3l-.6-.3"/>
<path d="M261.1 137.7l.5-.4M261.6 134.7l-.5-.4M261.6 137.3l.3-.6M261.9 135.3l-.3-.6M261.9 136.7l.2-.7M262.1 136l-.2-.7M96 146h4M100.1 144.6l-.1 .4M100.4 144.2l-.3 .4M100.8 144l-.4 .2M101.2 144h-.4M101.6 144.2l-.4-.2"/>
<path d="M101.9 144.6l-.3-.4M102 145l-.1-.4M128 157.7v.6M128 158.3l.2 .7M128.2 157l-.2 .7M128.2 159l.4 .5M128.6 156.5l-.4 .5M128.6 159.5l.6 .3M129.2 156.2l-.6 .3M129.2 159.8l.6 .2M129.8 156l-.6 .2M130.5 156.1l-.7-.1"/>
<path d="M130.5 159.9l.6-.2M131.1 156.3l-.6-.2M131.1 159.7l.5-.5M131.6 156.8l-.5-.5M131.6 159.2l.3-.5M131.8 157.3v1.4M131.8 158.7l.2 1.4M131.9 157.3l-.3-.5M131.9 158.7l.1-.7M132 158l-.1-.7M132 155.9l-.2 1.4M132.5 154.6l-.5 1.3"/>
<path d="M133.2 153.4l-.7 1.2M134 152.3l-.8 1.1M135.1 151.4l-1.1 .9M135.7 157.5v1M135.7 158.5l.3 1M136 156.5l-.3 1M136 159.5l.4 .9M136.3 150.6l-1.2 .8M136.4 155.6l-.4 .9M137 154.9l-.6 .7M137.6 150.1l-1.3 .5M137.8 154.3l-.8 .6"/>
<path d="M138.8 153.9l-1 .4M139 149.8l-1.4 .3M139.7 153.7l-.9 .2M140.4 149.8h-1.4M140.7 153.8l-1-.1M141.7 154.1l-1-.3M141.7 149.9l-1.3-.1M142.6 154.6l-.9-.5M143.1 150.3l-1.4-.4M143.3 155.2l-.7-.6M143.8 156.1l-.5-.9M143.8 159.9l.4-.9"/>
<path d="M144.2 157l-.4-.9M144.2 159l.1-1M144.3 158l-.1-1M144.3 151l-1.2-.7M145.5 151.8l-1.2-.8M146.4 152.8l-.9-1M147.2 154l-.8-1.2M147.8 155.3l-.6-1.3M148 157.7v.6M148 158.3l.2 .7M148.1 156.6l-.3-1.3M148.1 159.4l.1-1.4"/>
<path d="M148.2 157l-.2 .7M148.2 159l.4 .5M148.2 158l-.1-1.4M148.6 156.5l-.4 .5M148.6 159.5l.6 .3M149.2 156.2l-.6 .3M149.2 159.8l.6 .2M149.8 156l-.6 .2M150.5 156.1l-.7-.1M150.5 159.9l.6-.2M151.1 156.3l-.6-.2M151.1 159.7l.5-.5"/>
<path d="M151.6 156.8l-.5-.5M151.6 159.2l.3-.5M151.9 157.3l-.3-.5M151.9 158.7l.1-.7M152 158l-.1-.7M185 158h10M228 157.7v.6M228 158.3l.2 .7M228.2 157l-.2 .7M228.2 159l.4 .5M228.6 156.5l-.4 .5M228.6 159.5l.6 .3"/>
<path d="M229.2 156.2l-.6 .3M229.2 159.8l.6 .2M229.8 156l-.6 .2M230.5 156.1l-.7-.1M230.5 159.9l.6-.2M231.1 156.3l-.6-.2M231.1 159.7l.5-.5M231.6 156.8l-.5-.5M231.6 159.2l.3-.5M231.8 157.3v1.4M231.8 158.7l.2 1.4M231.9 157.3l-.3-.5"/>
<path d="M231.9 158.7l.1-.7M232 158l-.1-.7M232 155.9l-.2 1.4M232.5 154.6l-.5 1.3M233.2 153.4l-.7 1.2M234 152.3l-.8 1.1M235.1 151.4l-1.1 .9M235.7 157.5v1M235.7 158.5l.3 1M236 156.5l-.3 1M236 159.5l.4 .9M236.3 150.6l-1.2 .8"/>
<path d="M236.4 155.6l-.4 .9M237 154.9l-.6 .7M237.6 150.1l-1.3 .5M237.9 154.3l-.9 .6M238.8 153.9l-.9 .4M239 149.8l-1.4 .3M239.7 153.7l-.9 .2M240.4 149.8h-1.4M240.7 153.8l-1-.1M241.7 154.1l-1-.3M241.7 149.9l-1.3-.1M242.6 154.6l-.9-.5"/>
<path d="M243.1 150.3l-1.4-.4M243.3 155.2l-.7-.6M243.8 156.1l-.5-.9M243.8 159.9l.4-.9M244.2 157l-.4-.9M244.2 159l.1-1M244.3 158l-.1-1M244.3 151l-1.2-.7M245.5 151.8l-1.2-.8M246.4 152.8l-.9-1M247.2 154l-.8-1.2M247.8 155.3l-.6-1.3"/>
<path d="M248 157.7v.6M248 158.3l.2 .7M248.1 156.6l-.3-1.3M248.1 159.4l.2-1.4M248.2 157l-.2 .7M248.2 159l.4 .5M248.3 158l-.2-1.4M248.6 156.5l-.4 .5M248.6 159.5l.6 .3M249.2 156.2l-.6 .3M249.2 159.8l.6 .2M249.8 156l-.6 .2"/>
<path d="M250.5 156.1l-.7-.1M250.5 159.9l.6-.2M251.1 156.3l-.6-.2M251.1 159.7l.5-.5M251.6 156.8l-.5-.5M251.6 159.2l.3-.5M251.9 157.3l-.3-.5M251.9 158.7l.1-.7M252 158l-.1-.7M96 170h4M100 171v-26M100 171l.1 .4"/>
<path d="M100.1 171.4l.3 .4M100.4 171.8l.4 .2M100.8 172h.4M101.2 172l.4-.2M101.6 171.8l.3-.4M101.9 171.4l.1-.4M102 171v-26M118 179.7v.6M118.2 179l-.2 .7M118.6 178.5l-.4 .5M119.2 178.1l-.6 .4M119.8 178l-.6 .1"/>
<path d="M120.5 178h-.7M121.1 178.3l-.6-.3M121.6 178.7l-.5-.4M121.9 179.3l-.3-.6M129.8 160l.7-.1M132 160.1l.5 1.3M132.5 161.4l.7 1.2M133.2 162.6l.8 1.1M134 163.7l1.1 .9M135.1 164.6l1.2 .8M136.3 165.4l1.3 .5M136.4 160.4l.6 .7"/>
<path d="M137 161.1l.8 .6M137.6 165.9l1.4 .3M137.8 161.7l1 .4M138.8 162.1l.9 .2M139 166.2h1.4M139.7 162.3l1-.1M140.4 166.2l1.3-.1M140.7 162.2l1-.3M141.7 161.9l.9-.5M141.7 166.1l1.4-.4M142.6 161.4l.7-.6M143.1 165.7l1.2-.7"/>
<path d="M143.3 160.8l.5-.9M144.3 165l1.2-.8M145.5 164.2l.9-1M146.4 163.2l.8-1.2M147.2 162l.6-1.3M147.8 160.7l.3-1.3M149.8 160l.7-.1M190 163v-10M229.8 160l.7-.1M232 160.1l.5 1.3M232.5 161.4l.7 1.2M233.2 162.6l.8 1.1"/>
<path d="M234 163.7l1.1 .9M235.1 164.6l1.2 .8M236.3 165.4l1.3 .5M236.4 160.4l.6 .7M237 161.1l.9 .6M237.6 165.9l1.4 .3M237.9 161.7l.9 .4M238.8 162.1l.9 .2M239 166.2h1.4M239.7 162.3l1-.1M240.4 166.2l1.3-.1M240.7 162.2l1-.3"/>
<path d="M241.7 161.9l.9-.5M241.7 166.1l1.4-.4M242.6 161.4l.7-.6M243.1 165.7l1.2-.7M243.3 160.8l.5-.9M244.3 165l1.2-.8M245.5 164.2l.9-1M246.4 163.2l.8-1.2M247.2 162l.6-1.3M247.8 160.7l.3-1.3M249.8 160l.7-.1M258 179.7v.6"/>
<path d="M258.2 179l-.2 .7M258.6 178.5l-.4 .5M259.2 178.1l-.6 .4M259.8 178l-.6 .1M260.5 178h-.7M261.1 178.3l-.6-.3M261.6 178.7l-.5-.4M261.9 179.3l-.3-.6M96 192v-68M96 192h184M118 180.3l.2 .7M118.2 181l.4 .5"/>
<path d="M118.6 181.5l.6 .4M119.2 181.9l.6 .1M119.8 182h.7M120.5 182l.6-.3M121.1 181.7l.5-.4M121.6 181.3l.3-.6M121.9 180.7l.2-.7M122.1 180l-.2-.7M148 186.8v.4M148 187.2l.2 .4M148.2 186.4l-.2 .4M148.2 187.6l.4 .3"/>
<path d="M148.6 186.1l-.4 .3M148.6 187.9l.4 .1M149 188h82M149 186h82M149 186l-.4 .1M150 192v-4M230 192v-4M231 188l.4-.1M231.4 187.9l.4-.3M231.4 186.1l-.4-.1M231.8 187.6l.2-.4M231.8 186.4l-.4-.3"/>
<path d="M232 187.2v-.4M232 186.8l-.2-.4M258 180.3l.2 .7M258.2 181l.4 .5M258.6 181.5l.6 .4M259.2 181.9l.6 .1M259.8 182h.7M260.5 182l.6-.3M261.1 181.7l.5-.4M261.6 181.3l.3-.6M261.9 180.7l.2-.7M262.1 180l-.2-.7"/>
<path d="M280 192v-68"/>
</g>
<text font-size="6" fill="#1a2933" x="15" y="21">PCF-B01 R1 | 转接件 / 主尺寸及顶面孔</text>
<text font-size="4" fill="#1a2933" x="375" y="272">1 / 4</text>
<g font-size="3.5" fill="#1a2933">
<text x="15" y="31">平准 Ø14 PCF 准直器 / 固定式 / 名义光高 62.5 / 2026-10-28</text>
<text x="315" y="55">孔坐标（零件原点 O）</text>
</g>
<text font-size="3.4" fill="#1a2933" x="15" y="264">自制件：316L，去磁、钝化、去毛刺；数量 1。激光编号，不铣刻。</text>
<g font-size="3.2" fill="#1a2933">
<text x="297" y="51">2</text>
<text x="280" y="60">7</text>
<text x="279" y="158">34</text>
<text x="183" y="209.5">92</text>
</g>
<g font-size="3.1" fill="#1a2933">
<text x="315" y="62">ID</text>
<text x="329.9" y="62">X</text>
<text x="344.8" y="62">Y</text>
<text x="315" y="67.5">T1</text>
<text x="324.3" y="67.5">-35</text>
<text x="339.2" y="67.5">-11</text>
<text x="315" y="73">T2</text>
<text x="324.3" y="73">-35</text>
<text x="341" y="73">11</text>
<text x="315" y="78.5">T3</text>
<text x="326.2" y="78.5">35</text>
<text x="339.2" y="78.5">-11</text>
<text x="315" y="84">T4</text>
<text x="315" y="89.5">C1</text>
<text x="324.3" y="89.5">-25</text>
<text x="326.2" y="84">35</text>
<text x="341" y="84">11</text>
<text x="342.9" y="89.5">0</text>
<text x="315" y="95">C2</text>
<text x="326.2" y="95">25</text>
<text x="342.9" y="95">0</text>
<text x="108" y="106">2× Ø4.3 通</text>
<text x="252" y="106">同左侧 M4 沉孔组</text>
<text x="30" y="111">端靠位面 C：X=-45</text>
<text x="108" y="110.5">沉孔 Ø8.25 深4，顶面</text>
<text x="310" y="113">4× M2.5×0.45</text>
<text x="30" y="115.5">凸台 Y=-6 至6</text>
<text x="310" y="117.5">底孔 Ø2.05，贯穿7</text>
<text x="155" y="232">侧靠位面 B：Y=-15；凸台 X=-20 至20</text>
</g>
<g font-size="3" fill="#1a2933">
<text x="16" y="44">右视 / 从 +X 看 / 2:1</text>
<text x="160" y="44">主视 / 从 -Y 看 / 2:1</text>
<text x="192" y="155">O</text>
<text x="315" y="158">O 距左边47，距前边17；</text>
<text x="315" y="164">底面 A：Z=0。</text>
<text x="315" y="175">平板：X=-47 至45；</text>
<text x="315" y="181">Y=-17 至17；顶面 Z=7。</text>
<text x="315" y="192">两靠位凸台顶面 Z=9；</text>
<text x="166" y="203">俯视 / 从 +Z 看 / 2:1</text>
<text x="315" y="198">B、C 外侧壁厚均为2。</text>
<text x="315" y="214">根部退刀槽详见第2页。</text>
<text x="15" y="272">单位 mm；第一角法。工程审核版：螺纹等级、原厂夹紧接口及实物对光待确认。</text>
</g>
<text font-size="2.8" fill="#1a2933" x="315" y="104">T：M2.5；C：M4 间隙沉孔</text>
<g font-size="2.7" fill="#1a2933">
<text x="124" y="133">T2</text>
<text x="264" y="133">T4</text>
<text x="144" y="155">C1</text>
<text x="244" y="155">C2</text>
<text x="124" y="177">T1</text>
<text x="264" y="177">T3</text>
</g>
<text font-size="2.3" fill="#1a2933" x="15" y="281">STEP SHA256: 99efa7b65a84c72a976e732d7f4ef60bc999bcc70af2fb13a110453917c6b0f8</text>
</svg>
